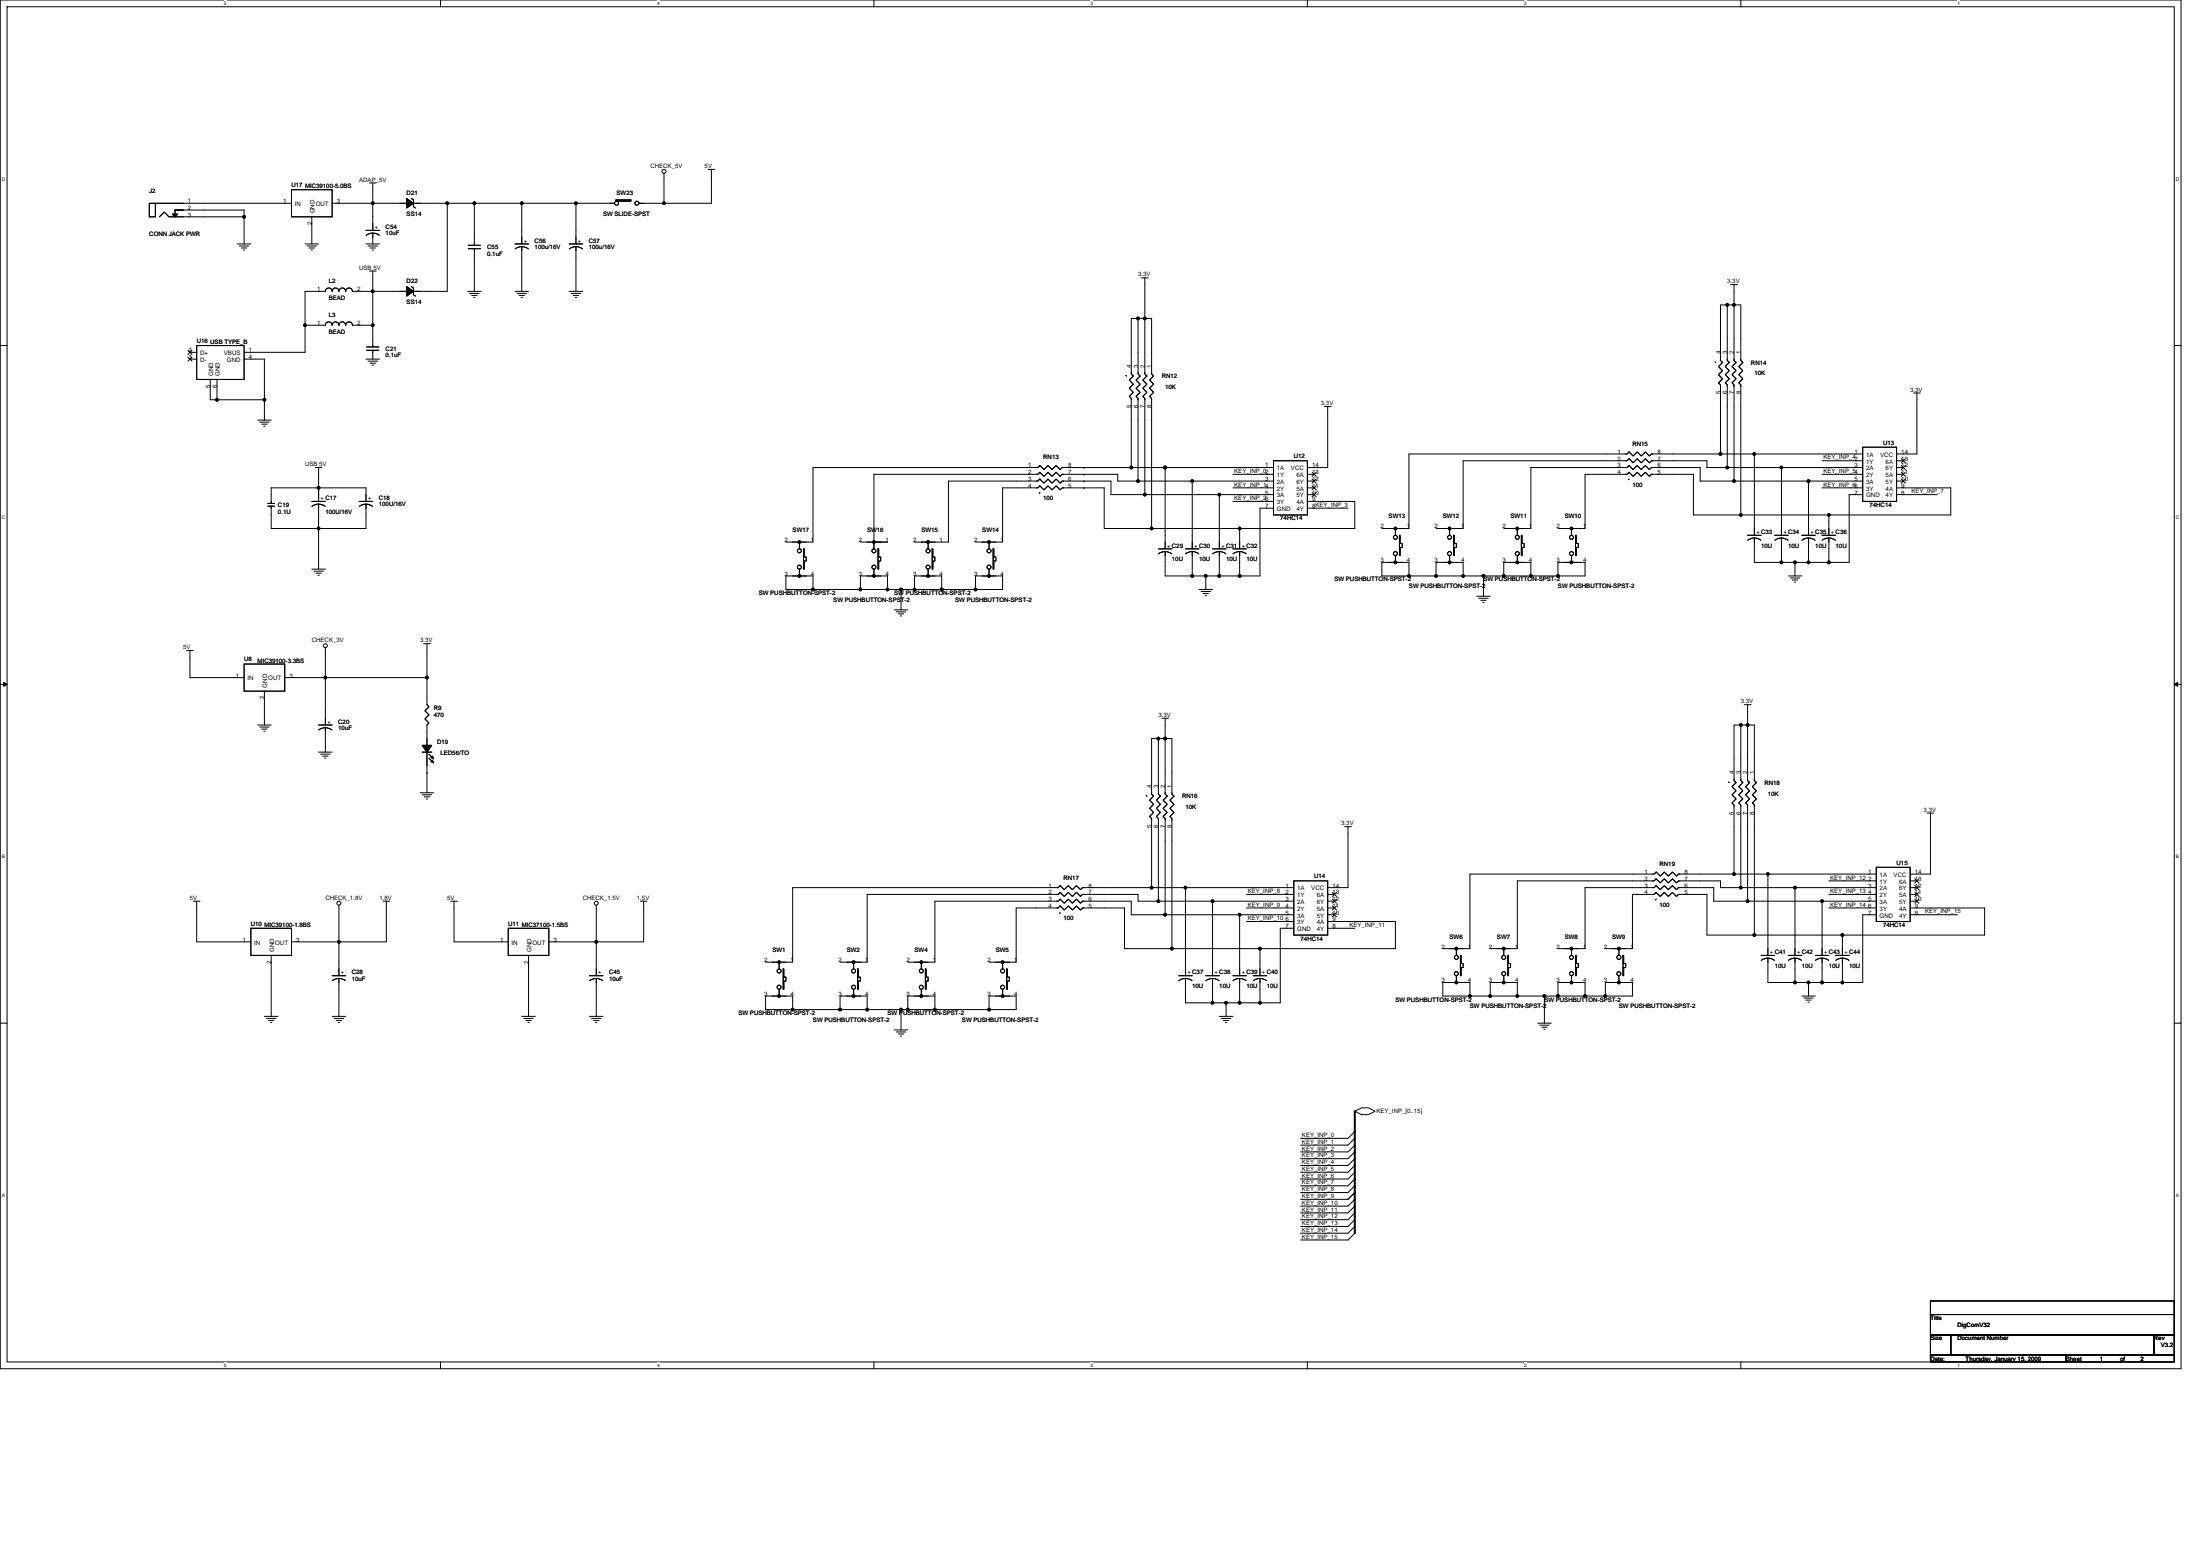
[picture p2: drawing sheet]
<svg xmlns="http://www.w3.org/2000/svg" width="297mm" height="210mm" viewBox="0 0 297 210" stroke-linecap="round" stroke-linejoin="round" font-family="sans-serif">
<path d="M0 0h294.5v184.7h-294.5zM1 .9h292.6v182.9h-292.6z" fill="none" stroke="#000" stroke-width=".14"/>
<g fill="#fff">
<path d="M30.2 .1h.4v.7h-.4z"/>
<path d="M30.2 183.9h.4v.7h-.4z"/>
</g>
<path d="M59.5 0v.9M59.5 183.8v.9" fill="none" stroke="#000" stroke-width=".14"/>
<g fill="#fff">
<path d="M88.7 .1h.4v.7h-.4z"/>
<path d="M88.7 183.9h.4v.7h-.4z"/>
</g>
<path d="M118 0v.9M118 183.8v.9" fill="none" stroke="#000" stroke-width=".14"/>
<g fill="#fff">
<path d="M147.3 .1h.3v.7h-.3z"/>
<path d="M147.3 183.9h.3v.7h-.3z"/>
</g>
<path d="M176.5 0v.9M176.5 183.8v.9" fill="none" stroke="#000" stroke-width=".14"/>
<g fill="#fff">
<path d="M205.8 .1h.3v.7h-.3z"/>
<path d="M205.8 183.9h.3v.7h-.3z"/>
</g>
<path d="M235 0v.9M235 183.8v.9" fill="none" stroke="#000" stroke-width=".14"/>
<g fill="#fff">
<path d="M264.3 .1h.4v.7h-.4z"/>
<path d="M264.3 183.9h.4v.7h-.4z"/>
<path d="M.3 23.8h.4v.7h-.4z"/>
<path d="M293.8 23.8h.5v.7h-.5z"/>
<path d="M.3 69.5h.4v.7h-.4z"/>
<path d="M293.8 69.5h.5v.7h-.5z"/>
</g>
<path d="M0 46.6h1M293.6 46.6h.9" fill="none" stroke="#000" stroke-width=".14"/>
<g fill="#fff">
<path d="M.3 115.2h.4v.7h-.4z"/>
<path d="M293.8 115.2h.4v.7h-.4z"/>
</g>
<path d="M0 92.4h1M.5 92.1l.5 .3-.5 .2zM293.6 92.4h.9M293.6 92.4l.4-.3v.5z" fill="none" stroke="#000" stroke-width=".14"/>
<path d="M.5 92.1l.5 .3-.5 .2zM293.6 92.4l.4-.3v.5z" fill="#000"/>
<g fill="#fff">
<path d="M.3 160.9h.4v.8h-.4z"/>
<path d="M293.8 160.9h.4v.8h-.4z"/>
</g>
<g fill="none" stroke="#000" stroke-width=".14">
<path d="M20.2 27.4h.8v1.9h-.8zM21 27.4h18.4M21.5 29.3l.7-.7 .6 .7h10.2v3.6M23.6 28.3h1.1M23.6 28.3v.6M24.7 28.3h8.3v1M32 32.9h1.9M32.3 33.2h1.3M32.6 33.5h.7M32.9 33.7h.1M39.4 25.6h5.4v3.7h-5.4zM41.2 32.9h1.8"/>
<path d="M41.5 33.2h1.2M41.7 33.5h.8M42 33.7h.2M42.1 29.3v3.6M44.8 39.3a.45 .45 0 0 0-.4-.4 .45 .45 0 0 0-.5 .4h-2.7v4.6M44.8 39.3a.45 .45 0 0 1 .5-.4 .45 .45 0 0 1 .5 .4M44.8 27.4h5.5M45.8 39.3a.46 .46 0 0 1 .4-.4 .46 .46 0 0 1 .5 .4 .46 .46 0 0 1 .4-.4 .46 .46 0 0 1 .5 .4h2.7M49.4 32.9h1.8M49.4 31.1h1.8M49.4 31.8a1.47 1.47 0 0 1 1.8 0M49.7 33.2h1.3"/>
<path d="M49.9 24.7h.9M49.9 36.6h.9M50 33.5h.7M50.2 33.7h.2M50.3 39.3v4.6M50.3 24.7v2.7M50.3 36.6v2.7M50.3 27.4v3.7M50.3 31.5v1.4M50.3 27.4h4.6M50.3 39.3h4.6M55.5 26.8l.3 .2v.9l.3 .2"/>
<path d="M55.5 38.7l.3 .2v.9l.3 .2M55.8 27.4h4.6M60.4 27.4h3.6M60.4 27.4v11.9h-4.6M63.1 39.3h1.9M63.2 33.6h1.7M63.2 33.1h1.7M63.4 39.6h1.3M63.7 39.9h.7M64 27.4h6.4M64 27.4v5.7M64 33.6v5.7"/>
<path d="M69.5 39.3h1.9M69.5 32.9h1.9M69.6 33.6a1.47 1.47 0 0 1 1.7 0M69.8 39.6h1.3M70.1 39.9h.7M70.4 27.4h7.4M70.4 27.4v5.5M70.4 33.3v6M76.8 39.3h1.9M76.8 32.9h1.9M76.9 33.6a1.47 1.47 0 0 1 1.7 0M77.1 39.6h1.3"/>
<path d="M77.4 39.9h.7M77.8 27.4v5.5M77.8 33.3v6M77.8 27.4h5.2M86.3 27.4h3.4M89.7 23.4v4M95.6 22.9h.9M96.1 22.9v4.5h-6.4M154.1 37.5h.9M154.6 37.5v5.5M233.7 38.4h.9M234.1 38.4v2.7"/>
<path d="M25.4 47.3l.5 .5M25.4 48.2l.5 .5M25.6 47.5h1M25.6 48.5h1M25.9 47.3l-.5 .5M25.9 48.2l-.5 .5M26.6 46.6h6.4v4.6h-6.4zM28.4 51.2v2.7h.9M29.3 53.9h6.4M29.3 51.2v2.7M33 48.5h2.7v5.4M34.8 56.7h1.8"/>
<path d="M35.1 57h1.2M35.3 57.2h.8M35.6 57.5h.2M35.7 53.9v2.8M41.2 43.9v3.6h-8.2M44.8 43.9a.45 .45 0 0 0-.4-.5 .45 .45 0 0 0-.5 .5h-2.7M44.8 43.9a.45 .45 0 0 1 .5-.5 .45 .45 0 0 1 .5 .5M45.8 43.9a.46 .46 0 0 1 .4-.5 .46 .46 0 0 1 .5 .5 .46 .46 0 0 1 .4-.5 .46 .46 0 0 1 .5 .5h2.7M49.4 48.5h1.8M49.5 47.3h1.7M49.5 46.8h1.7M49.7 48.7h1.3"/>
<path d="M50 49h.7M50.2 49.3h.2M50.3 43.9v2.9M50.3 47.3v1.2M64 40.1h.1M70.4 40.1h.1M77.7 40.1h.2M152 50.7h.1M152.9 50.7h.1M153.7 43h-1v7.5l.3 .2-.5 .6 .5 .5-.5 .6 .5 .5-.5 .6 .2 .3v9.3M153.7 43v7.5l.2 .2-.5 .6 .5 .5-.5 .6 .5 .5-.5 .6 .3 .3v11.1M153.7 43h.9"/>
<path d="M153.8 50.7h.1M154.6 43h.9v7.5l.3 .2-.6 .6 .6 .5-.6 .6 .6 .5-.6 .6 .3 .3v17.5M154.6 43v7.5l.2 .2-.5 .6 .5 .5-.5 .6 .5 .5-.5 .6 .3 .3v13M154.8 50.7h.1M155.7 50.7h.1M178.8 54.9h.9M179.3 54.9v8.2h-2.8M231.6 48.8l.1 .1M232.5 48.8l.1 .1M233.2 41.1h.9M233.2 41.1v7.5l.3 .3-.6 .6 .6 .5-.6 .6 .6 .5-.6 .6 .3 .2v11.2M233.2 41.1h-.9v7.5l.3 .3-.6 .6 .6 .5-.6 .6 .6 .5-.6 .6 .3 .2v9.4"/>
<path d="M233.4 48.8l.1 .1M234.1 41.1h.9v7.5l.3 .3-.5 .6 .5 .5-.5 .6 .5 .5-.5 .6 .2 .2v17.6M234.1 41.1v7.5l.3 .3-.5 .6 .5 .5-.5 .6 .5 .5-.5 .6 .2 .2v13M234.3 48.8l.1 .1M235.2 48.8l.1 .1M258.4 53h.9M258.8 53v8.3h-2.7M36.2 68.3h.9M36.2 67.9h.9M36.6 68.3v3h6.4M42.1 76.8h1.8M42.1 67.7h1.8"/>
<path d="M42.4 77.1h1.3M42.6 63.1h.9M42.6 77.4h.8M42.9 77.6h.2M43 68l.6 .2 .3 .1M43 68l-.6 .2-.3 .1M43 65.8v1M43 65.8h6.4v1.9M43 68v3.3M43 63.1v2.7M43 66.8v.9M43 65.8h-6.4v2.1"/>
<path d="M43 71.3v5.5M48.5 67.7h1.8M48.5 68.3a1.47 1.47 0 0 1 1.8 0M49.4 68v3.3h-6.4M106.1 77.7h3.7v1.9h-3.7zM107.9 73.2v.9M107.9 76.8v.9M108.5 74.1h.1v1.1h.3v.5h-.3v1.1h-.1zM109.8 79.6h6.4M116.2 73.2h3.6h-1.8M116.2 79.6h3.6M116.2 79.6v-1.9h3.6v1.9"/>
<path d="M118 73.2v.9M118 76.8v.9M118.5 74.1h.1v1.1h.3v.5h-.3v1.1h-.1zM119.8 79.6h1.9M121.7 79.6v2.7M121.7 79.6h1.8M123.5 79.6h3.6M123.5 79.6v-1.9h.9h2.7v1.9M125.3 73.2v.9M125.3 76.8v.9M125.9 74.1h.1v1.1h.2v.5h-.2v1.1h-.1zM127.1 79.6h4.6"/>
<path d="M131.7 77.7h3.7v1.9h-3.7zM133.5 73.2v.9M133.5 76.8v.9M134.1 74.1h.1v1.1h.3v.5h-.3v1.1h-.1zM140.4 62.8l-.1 .1M140.4 63.7l-.1 .1M140.4 64.6l-.1 .1M140.4 65.6l-.1 .1M140.4 66.5l-.1 .1M146.3 64.9h.1M146.3 65.8h.1M146.3 64h.1"/>
<path d="M146.3 63.1h.1M152.7 63.1h4.6M152.7 63.1h-9.3l-.3 .3-.5-.6-.6 .6-.5-.6-.6 .6-.5-.6-.3 .3h-30.3v10.1h-3.7M153.7 64.9h7.3M153.7 64.9h-2.8v-.9h-7.5l-.3 .3-.5-.6-.6 .6-.5-.6-.6 .6-.5-.6-.3 .3h-22.1v9.2M154.6 66.8h10M154.6 66.8h-4.6v-1.9h-6.6l-.3 .3-.5-.6-.6 .6-.5-.6-.6 .6-.5-.6-.3 .3h-12v8.3h-4.6M155.5 71.3h11.9M155.5 71.3h-6.4v-5.5h-5.7l-.3 .3-.5-.5-.6 .5-.5-.5-.6 .5-.5-.5-.3 .2h-4.7v7.4h-3.7M156.4 74.1h1.8M156.4 74.7a1.47 1.47 0 0 1 1.8 0M157.3 74.4v3.3h3.7"/>
<path d="M157.3 63.1h14.6M157.3 63.1v11M160.1 74.1h1.8M160.1 74.7a1.47 1.47 0 0 1 1.8 0M161 77.7h1.8M161 64.9h10.9M161 64.9v9.2M161 74.4v3.3M161.9 79.6h1.8M162.2 79.8h1.2M162.8 77.7v1.9M162.8 77.7h1.8"/>
<path d="M163.7 74.1h1.8M163.7 74.7a1.47 1.47 0 0 1 1.8 0M164.6 66.8v7.3M164.6 74.4v3.3M164.6 66.8h7.3M164.6 77.7h2.8M166.5 74.1h1.8M166.5 64h5.4M166.5 65.8h5.4M166.5 74.7a1.47 1.47 0 0 1 1.8 0M167.4 74.4v3.3M167.4 71.3v2.8"/>
<path d="M171.9 62.2h4.6v7.3h-4.6zM171.9 67.7h-5.4M171.9 68.6h-1.8v9.1h-2.7M176.5 67.7h6.4v3.6h-15.5M176.5 68.6h5.5M176.5 64.9h.9M176.5 65.8h.9M176.5 64h.9M176.5 66.8h.9M177.2 65.6l.5 .5M177.2 64.6l.5 .6M177.2 63.7l.5 .6"/>
<path d="M177.2 66.5l.5 .5M177.7 65.6l-.5 .5M177.7 64.6l-.5 .6M177.7 63.7l-.5 .6M177.7 66.5l-.5 .5M186.6 75.9h3.6v1.8h-3.6zM188.4 71.3v.9M188.4 75v.9M189 72.2v1.1h.3v.6h-.3v1.1zM190.2 77.7h3.7M193.9 77.7v-1.8h.9h2.7v1.8M193.9 77.7h3.6"/>
<path d="M195.7 71.3v.9M195.7 75v.9M196.3 72.2h.1v1.1h.2v.6h-.2v1.1h-.1zM197.5 77.7h2.8M200.3 77.7v2.8M200.3 77.7h2.7M203 77.7h3.7M203 77.7v-1.8h1h2.7v1.8M204.9 71.3v.9M204.9 75v.9M205.4 72.2h.1v1.1h.3v.6h-.3v1.1h-.1zM206.7 77.7h3.7"/>
<path d="M210.4 75.9h3.6v1.8h-3.6zM212.2 71.3v.9M212.2 75v.9M212.7 72.2h.1v1.1h.3v.6h-.3v1.1h-.1zM220 61l-.1 .1M220 61.9l-.1 .1M220 62.8l-.1 .1M220 63.7l-.1 .1M220 64.6l-.1 .1M232.3 61.3h-9.3l-.3 .2-.6-.5-.5 .5-.5-.5-.6 .5-.5-.5-.3 .3h-29.5v10h-3.6M232.3 61.3h4.6M233.2 63.1h-2.7v-.9h-7.5l-.3 .3-.6-.6-.5 .6-.5-.6-.6 .6-.5-.6-.3 .3h-22.2v9.1h-3.6"/>
<path d="M233.2 63.1h7.3M234.1 64.9h-4.5v-1.8h-6.6l-.3 .3-.6-.6-.5 .6-.5-.6-.6 .6-.5-.6-.3 .3h-13v8.2h-3.7M234.1 64.9h10.1M235 69.5h11.9M235 69.5h-6.4v-5.5h-5.6l-.3 .3-.6-.6-.5 .6-.5-.6-.6 .6-.5-.6-.3 .3h-5.7v7.3h-3.6M236 72.2h1.8M236 72.9a1.47 1.47 0 0 1 1.8 0M236.9 61.3v10.9M236.9 72.6v3.3h3.6M236.9 61.3h14.6M239.6 72.2h1.8M239.6 72.9a1.47 1.47 0 0 1 1.8 0"/>
<path d="M240.5 63.1h11M240.5 63.1v9.1M240.5 72.6v3.3M240.5 75.9h1.9M241.4 77.7h1.9M241.7 78h1.3M242 78.3h.7M242.3 78.5h.1M242.4 75.9h1.8M242.4 75.9v1.8M243.3 72.2h1.8M243.3 72.9a1.47 1.47 0 0 1 1.8 0"/>
<path d="M244.2 64.9v7.3M244.2 72.6v3.3M244.2 75.9h2.7M246 62.2h5.5M246 64h5.5M246 65.8h5.5M246 72.2h1.8M246 72.9a1.47 1.47 0 0 1 1.8 0M246.9 72.6v3.3M246.9 69.5v2.7M251.5 60.4h4.6v7.3h-4.6zM251.5 66.8h-1.8v9.1h-2.8"/>
<path d="M251.5 64.9h-7.3M256.1 65.8h7.3v3.7h-16.5M256.1 66.8h5.5M256.1 64.9h.9M256.1 64h.9M256.1 63.1h.9M256.1 62.2h.9M256.7 63.7l.6 .6M256.7 62.8l.6 .6M256.7 61.9l.6 .6M256.7 64.6l.6 .6M257.3 63.7l-.6 .6"/>
<path d="M257.3 62.8l-.6 .6M257.3 61.9l-.6 .6M257.3 64.6l-.6 .6M25.2 87.8h.9M25.6 87.8v3.6h7.4M33 89.6h5.4v3.7h-5.4zM34.8 97.8h1.8M35.1 98.1h1.2M35.3 98.4h.8M35.6 98.7h.2M35.7 93.3v4.5M38.4 91.4h5.5"/>
<path d="M43 97.8h1.8M43.9 98.2l-.6 .1-.3 .2M43.9 98.2l.6 .1 .3 .2M43.9 91.4v6.4M43.9 91.4h13.7M43.9 87.4v4M43.9 98.2v3.3M57.2 86.9h.9M57.6 86.9v4.5M57.6 91.4v3.7l.3 .3-.5 .5 .5 .6-.5 .5 .5 .6-.3 .2v2.8M120.7 82.3h1.9M121 82.6h1.3"/>
<path d="M121.3 82.8h.7M121.6 83.1h.1M156.4 99.7h-.9v7.5l.3 .2-.6 .6 .6 .5-.6 .6 .6 .5-.6 .6 .3 .3v9.3M156.4 99.7h.9M156.4 99.7v7.5l.3 .2-.6 .6 .6 .5-.6 .6 .6 .5-.6 .6 .3 .3v11.1M156.9 96.9h.9M157.3 96.9v2.8M157.3 99.7h.9v7.5l.3 .2-.5 .6 .5 .5-.5 .6 .5 .5-.5 .6 .2 .3v17.5M157.3 99.7v7.5l.3 .2-.6 .6 .6 .5-.6 .6 .6 .5-.6 .6 .3 .3v12.9M162.4 80.1h.8M162.7 80.4h.2M199.4 80.5h1.8"/>
<path d="M199.7 80.7h1.2M199.9 81h.8M200.2 81.3h.2M235 97.8h1M235 97.8v7.5l.3 .3-.5 .6 .5 .5-.5 .6 .5 .5-.5 .6 .2 .2v11.2M235 97.8h-.9v7.5l.3 .3-.5 .6 .5 .5-.5 .6 .5 .5-.5 .6 .2 .2v9.4M235.5 95.1h.9M236 97.8v7.5l.2 .3-.5 .6 .5 .5-.5 .6 .5 .5-.5 .6 .3 .2v13M236 95.1v2.7M236 97.8h.9v7.5l.2 .3-.5 .6 .5 .5-.5 .6 .5 .5-.5 .6 .3 .2v17.6M43 101.5h1.8M43.3 101.8h1.3"/>
<path d="M43.6 102h.7M43.8 102.3h.2M56.7 107h1.9M57 107.3h1.3M57 101.5h1.3M57.3 107.5h.7M57.6 107.8h.1M57.6 104.2h.1M57.6 101.5v5.5M57.9 101.8l.6 .5M57.9 102.3l.6 .6M143.1 119.5v.1"/>
<path d="M154.8 107.4h.1M155.7 107.4h.1M156.6 107.4h.1M157.5 107.4h.1M158.4 107.4h.1M160.1 119.8v11.9M160.1 119.8h-13.9l-.3 .3-.6-.6-.5 .6-.6-.6-.5 .6-.6-.6-.2 .3h-35.9v10h-3.6M160.1 119.8h14.6M174.7 118.9h4.6v7.3h-4.6zM181.5 111.6h1M182 111.6v8.2h-2.7M223.6 117.7l-.1 .1"/>
<path d="M223.6 118.6l-.1 .1M223.6 119.5l-.1 .1M233.4 105.5l.1 .1M234.1 118h-7.5l-.2 .2-.6-.5-.5 .5-.6-.5-.5 .5-.6-.5-.3 .3h-24.8v10h-3.7M234.1 118h4.6M234.3 105.5l.1 .1M235 119.8h-2.7v-.9h-5.7l-.2 .2-.6-.5-.5 .5-.6-.5-.5 .5-.6-.5-.3 .3h-18.4v9.1h-3.7M235 119.8h7.4M235.2 105.5l.1 .1M236.1 105.5l.1 .1M237.1 105.5v.1M238.7 118v10.9"/>
<path d="M238.7 118h14.6M242.4 119.8h10.9M242.4 119.8v9.1M246.9 118.9h6.4M253.3 117h4.6v7.4h-4.6zM257.9 118.9h.9M257.9 119.8h.9M258.5 119.5l.6 .6M258.5 118.6l.6 .6M259.1 119.5l-.6 .6M259.1 118.6l-.6 .6M260.2 109.7h.9"/>
<path d="M260.6 109.7v8.3h-2.7M0 138.1h1M26.1 121.6h.9M26.6 121.6v5.5h7.3M33.9 125.3h5.5v3.6h-5.5zM35.7 137.2h1.8M36 137.4h1.3M36.2 137.7h.8M36.5 138h.2M36.6 128.9v8.3M39.4 127.1h6.4M44.8 137.2h1.9"/>
<path d="M44.8 131.7h1.9M45.1 137.4h1.3M45.4 137.7h.7M45.7 138h.1M45.8 127.1v4.6M45.8 132v5.2M45.8 122.2v4.9M46.6 132.3a1.47 1.47 0 0 0-1.7 0M51.7 121.6h.9M52.2 121.6v5.5h-6.4M60.8 121.6h1M61.3 121.6v5.5h7.3"/>
<path d="M68.6 125.3h5.5v3.6h-5.5zM70.4 137.2h1.9M70.7 137.4h1.3M71 137.7h.7M71.3 138h.2M71.4 128.9v8.3M74.1 127.1h6.4M79.6 137.2h1.8M79.6 131.7h1.8M79.6 132.3a1.47 1.47 0 0 1 1.8 0M79.9 137.4h1.2M80.1 137.7h.8"/>
<path d="M80.4 138h.2M80.5 127.1v4.6M80.5 132v5.2M80.5 122.2v4.9M86.4 121.6h1M86.9 121.6v5.5h-6.4M103.4 134.4h3.6v1.8h-3.6zM105.2 129.8v1M105.2 133.5v.9M105.7 130.8h.1v1.1h.3v.5h-.3v1.1h-.1zM107 136.2h6.4M113.4 136.2h3.7"/>
<path d="M113.4 136.2v-1.8h3.7v1.8M115.3 129.8v1M115.3 133.5v.9M115.8 130.8h.1v1.1h.3v.5h-.3v1.1h-.1zM117.1 136.2h4.6M120.7 139h1.9M121 139.3h1.3M121.3 139.5h.7M121.6 139.8h.1M121.7 136.2v2.8M121.7 136.2h.9M122.6 136.2h3.6"/>
<path d="M122.6 136.2v-1.8h3.6v1.8M124.4 129.8v1M124.4 133.5v.9M124.9 130.8h.1v1.1h.3v.5h-.3v1.1h-.1zM126.2 136.2h7.3M133.5 134.4h3.7v1.8h-3.7zM135.4 129.8v1M135.4 133.5v.9M135.9 130.8h.1v1.1h.3v.5h-.3v1.1h-.1zM143.1 120.4v.1M143.1 121.3v.1M143.1 122.3h.1"/>
<path d="M143.1 123.2v.1M156.4 121.6h-2.7v-.9h-7.5l-.3 .3-.6-.6-.5 .6-.6-.6-.5 .6-.6-.6-.2 .3h-25.8v9.1h-3.7M156.4 121.6h7.3M157.3 123.4h-4.6v-1.8h-6.5l-.3 .3-.6-.6-.5 .6-.6-.6-.5 .6-.6-.6-.2 .3h-16.7v8.2h-3.6M157.3 123.4h10.1M158.2 128h-6.4v-5.5h-5.6l-.3 .3-.6-.5-.5 .5-.6-.5-.5 .5-.6-.5-.2 .2h-5.7v7.3h-3.7M158.2 128h11.9M159.1 131.7h1.9M159.2 132.3a1.47 1.47 0 0 1 1.7 0M160.1 132v3.3h3.6M162.8 131.7h1.8M162.8 132.3a1.47 1.47 0 0 1 1.8 0"/>
<path d="M163.7 135.3h1.8M163.7 121.6h11M163.7 121.6v10.1M163.7 132v3.3M164.6 137.2h1.9M164.9 137.4h1.3M165.2 137.7h.7M165.5 138h.1M165.5 135.3v1.9M165.5 135.3h1.9M166.5 131.7h1.8M166.5 132.3a1.47 1.47 0 0 1 1.8 0"/>
<path d="M167.4 135.3h2.7M167.4 123.4h7.3M167.4 132v3.3M167.4 123.4v8.3M168.3 120.7h6.4M168.3 122.5h6.4M168.3 124.4h6.4M169.2 131.7h1.8M169.2 132.3a1.47 1.47 0 0 1 1.8 0M170.1 128v3.7M170.1 132v3.3M174.7 125.3h-1.8v10h-2.8"/>
<path d="M179.3 124.4h9.1v3.6h-18.3M179.3 125.3h3.6M179.3 120.7h.9M179.3 121.6h.9M179.3 122.5h.9M179.3 123.4h.9M179.9 122.3l.6 .5M179.9 121.3l.6 .6M179.9 120.4l.6 .6M179.9 123.2l.6 .5M180.4 122.3l-.5 .5M180.4 121.3l-.5 .6"/>
<path d="M180.4 120.4l-.5 .6M180.4 123.2l-.5 .5M194.8 132.6h3.7v1.8h-3.7zM196.6 128v.9M196.6 131.7v.9M197.2 128.9h.1v1.1h.2v.6h-.2v1.1h-.1zM198.5 134.4h2.7M201.2 134.4h3.7M203 128v.9M203 131.7v.9M203.6 128.9h.1v1.1h.3v.6h-.3v1.1h-.1zM204.9 134.4v-1.8h-3.7v1.8"/>
<path d="M204.9 134.4h3.6M207.6 138.1h1.8M207.9 138.3h1.3M208.2 138.6h.7M208.4 138.9h.2M208.5 134.4h1.9M208.5 134.4v3.7M210.4 134.4h3.6M210.4 134.4v-1.8h3.6v1.8M212.2 128v.9M212.2 131.7v.9M212.7 128.9h.1v1.1h.3v.6h-.3v1.1h-.1z"/>
<path d="M214 134.4h2.8M216.8 132.6h3.6v1.8h-3.6zM218.6 128v.9M218.6 131.7v.9M219.1 128.9h.1v1.1h.3v.6h-.3v1.1h-.1zM223.6 120.4l-.1 .1M223.6 121.3l-.1 .1M236 121.6h-4.6v-1.8h-4.8l-.2 .3-.6-.6-.5 .6-.6-.6-.5 .6-.6-.6-.3 .3h-9.3v8.2h-3.6M236 121.6h10M236.9 126.2h-6.4v-5.5h-3.9l-.2 .3-.6-.6-.5 .6-.6-.6-.5 .6-.6-.6-.3 .3h-2.9v7.3h-3.6M236.9 126.2h11.9M237.8 128.9h1.8"/>
<path d="M237.8 129.6a1.47 1.47 0 0 1 1.8 0M238.7 129.3v3.3h3.7M241.4 128.9h1.9M241.5 129.6a1.47 1.47 0 0 1 1.7 0M242.4 132.6h1.8M242.4 129.3v3.3M243.3 134.4h1.8M243.5 134.7h1.3M243.8 135h.8M244.1 135.2h.2M244.2 132.6v1.8M244.2 132.6h1.8"/>
<path d="M245.1 128.9h1.8M245.1 129.6a1.47 1.47 0 0 1 1.8 0M246 121.6h7.3M246 121.6v7.3M246 129.3v3.3M246 132.6h2.8M246.9 120.7h6.4M246.9 122.5h6.4M247.8 128.9h1.9M247.9 129.6a1.47 1.47 0 0 1 1.7 0M248.8 126.2v2.7M248.8 129.3v3.3"/>
<path d="M253.3 123.4h-1.8v9.2h-2.7M257.9 122.5h10.1v3.7h-19.2M257.9 120.7h.9M257.9 121.6h.9M258.5 120.4l.6 .6M258.5 121.3l.6 .6M259.1 120.4l-.6 .6M259.1 121.3l-.6 .6M264.3 123.4h-6.4M293.6 138.1h.9M182.9 153.6l-.9 .9h-6.4M182.9 152.7l-.9 .9h-6.4"/>
<path d="M182.9 157.3l-.9 .9h-6.4M182.9 155.4l-.9 1h-6.4M182.9 158.2l-.9 .9h-6.4M182.9 156.4l-.9 .9h-6.4M182.9 159.1l-.9 .9h-6.4M182.9 154.5l-.9 .9h-6.4M182.9 150l.9-.5h.9l1 .5-1 .4h-.9zM182.9 165.5l-.9 .9h-6.4M182.9 163.7l-.9 .9h-6.4M182.9 164.6l-.9 .9h-6.4M182.9 162.8l-.9 .9h-6.4M182.9 160.9l-.9 .9h-6.4"/>
<path d="M182.9 160l-.9 .9h-6.4M182.9 166.4l-.9 .9h-6.4M182.9 161.8l-.9 1h-6.4M260.6 175.6h33v1.8h-33zM260.6 177.4h33v2.7h-33zM260.6 180.1h2.8v2.8h-2.8zM260.6 182.9h18.3v.9h-18.3zM263.4 180.1h27.4v2.8h-27.4zM278.9 182.9h14.7v.9h-14.7zM290.8 180.1h2.8v2.8h-2.8z"/>
<circle cx="83.2" cy="27.4" r=".27"/>
<circle cx="86" cy="27.4" r=".27"/>
<circle cx="89.6" cy="23.1" r=".27"/>
<circle cx="107.9" cy="76.5" r=".27"/>
<circle cx="107.9" cy="74.3" r=".27"/>
<circle cx="118" cy="74.3" r=".27"/>
<circle cx="118" cy="76.5" r=".27"/>
<circle cx="125.3" cy="74.3" r=".27"/>
<circle cx="125.3" cy="76.5" r=".27"/>
<circle cx="133.5" cy="76.5" r=".27"/>
<circle cx="133.5" cy="74.3" r=".27"/>
<circle cx="188.4" cy="74.7" r=".27"/>
<circle cx="188.4" cy="72.5" r=".27"/>
<circle cx="195.7" cy="72.5" r=".27"/>
<circle cx="195.7" cy="74.7" r=".27"/>
<circle cx="204.9" cy="74.7" r=".27"/>
<circle cx="204.9" cy="72.5" r=".27"/>
<circle cx="212.2" cy="74.7" r=".27"/>
<circle cx="212.2" cy="72.5" r=".27"/>
<circle cx="43.9" cy="87.1" r=".27"/>
<circle cx="45.8" cy="121.9" r=".27"/>
<circle cx="80.5" cy="121.9" r=".27"/>
<circle cx="105.2" cy="133.2" r=".27"/>
<circle cx="105.2" cy="131" r=".27"/>
<circle cx="115.3" cy="131" r=".27"/>
<circle cx="115.3" cy="133.2" r=".27"/>
<circle cx="124.4" cy="131" r=".27"/>
<circle cx="124.4" cy="133.2" r=".27"/>
<circle cx="135.4" cy="133.2" r=".27"/>
<circle cx="135.4" cy="131" r=".27"/>
<circle cx="196.6" cy="131.4" r=".27"/>
<circle cx="196.6" cy="129.2" r=".27"/>
<circle cx="203" cy="131.4" r=".27"/>
<circle cx="203" cy="129.2" r=".27"/>
<circle cx="212.2" cy="131.4" r=".27"/>
<circle cx="212.2" cy="129.2" r=".27"/>
<circle cx="218.6" cy="131.4" r=".27"/>
<circle cx="218.6" cy="129.2" r=".27"/>
</g>
<g fill="#000" stroke="#000" stroke-width=".14">
<path d="M23.3 28.9h.7l-.4 .4z" fill-rule="evenodd"/>
<path d="M23.3 28.9h.7l-.4 .4z" fill-rule="evenodd"/>
<path d="M54.9 26.8l.9 .6-.9 .7z" fill-rule="evenodd"/>
<path d="M54.9 26.8l.9 .6-.9 .7z" fill-rule="evenodd"/>
<path d="M54.9 38.7l.9 .6-.9 .7z" fill-rule="evenodd"/>
<path d="M54.9 38.7l.9 .6-.9 .7z" fill-rule="evenodd"/>
<path d="M83.2 27v.2h2v-.2z" fill-rule="evenodd"/>
<path d="M83.2 27v.2h2v-.2z" fill-rule="evenodd"/>
<path d="M57 100.6h1.3l-.7 .9z" fill-rule="evenodd"/>
<path d="M57 100.6h1.3l-.7 .9z" fill-rule="evenodd"/>
<path d="M58.4 102.6l.2 .4-.4-.2z" fill-rule="evenodd"/>
<path d="M58.4 102l.2 .4-.4-.2z" fill-rule="evenodd"/>
<path d="M58.4 102.6l.2 .4-.4-.2z" fill-rule="evenodd"/>
<path d="M58.4 102l.2 .4-.4-.2z" fill-rule="evenodd"/>
<circle cx="33" cy="29.3" r=".18"/>
<circle cx="50.3" cy="27.4" r=".18"/>
<circle cx="50.3" cy="39.3" r=".18"/>
<circle cx="60.4" cy="27.4" r=".18"/>
<circle cx="64" cy="27.4" r=".18"/>
<circle cx="70.4" cy="27.4" r=".18"/>
<circle cx="77.8" cy="27.4" r=".18"/>
<circle cx="89.6" cy="27.4" r=".18"/>
<circle cx="29.3" cy="53.9" r=".18"/>
<circle cx="35.7" cy="53.9" r=".18"/>
<circle cx="41.2" cy="43.9" r=".18"/>
<circle cx="50.3" cy="43.9" r=".18"/>
<circle cx="153.7" cy="43" r=".18"/>
<circle cx="154.6" cy="43" r=".18"/>
<circle cx="233.2" cy="41.1" r=".18"/>
<circle cx="234.1" cy="41.1" r=".18"/>
<circle cx="43" cy="65.8" r=".18"/>
<circle cx="43" cy="71.3" r=".18"/>
<circle cx="107.9" cy="77.7" r=".18"/>
<circle cx="107.9" cy="73.1" r=".18"/>
<circle cx="109.8" cy="79.5" r=".18"/>
<circle cx="116.2" cy="79.5" r=".18"/>
<circle cx="118" cy="77.7" r=".18"/>
<circle cx="118" cy="73.1" r=".18"/>
<circle cx="119.8" cy="79.5" r=".18"/>
<circle cx="121.7" cy="79.5" r=".18"/>
<circle cx="123.5" cy="79.5" r=".18"/>
<circle cx="125.3" cy="77.7" r=".18"/>
<circle cx="125.3" cy="73.1" r=".18"/>
<circle cx="127.1" cy="79.5" r=".18"/>
<circle cx="131.7" cy="79.5" r=".18"/>
<circle cx="133.5" cy="73.1" r=".18"/>
<circle cx="133.5" cy="77.7" r=".18"/>
<circle cx="152.7" cy="63.1" r=".18"/>
<circle cx="153.7" cy="64.9" r=".18"/>
<circle cx="154.6" cy="66.7" r=".18"/>
<circle cx="155.5" cy="71.3" r=".18"/>
<circle cx="157.3" cy="63.1" r=".18"/>
<circle cx="161" cy="64.9" r=".18"/>
<circle cx="161" cy="77.7" r=".18"/>
<circle cx="162.8" cy="77.7" r=".18"/>
<circle cx="164.6" cy="66.7" r=".18"/>
<circle cx="164.6" cy="77.7" r=".18"/>
<circle cx="167.4" cy="71.3" r=".18"/>
<circle cx="167.4" cy="77.7" r=".18"/>
<circle cx="188.4" cy="71.3" r=".18"/>
<circle cx="188.4" cy="75.9" r=".18"/>
<circle cx="190.2" cy="77.7" r=".18"/>
<circle cx="193.9" cy="77.7" r=".18"/>
<circle cx="195.7" cy="71.3" r=".18"/>
<circle cx="195.7" cy="75.9" r=".18"/>
<circle cx="197.5" cy="77.7" r=".18"/>
<circle cx="200.3" cy="77.7" r=".18"/>
<circle cx="203" cy="77.7" r=".18"/>
<circle cx="204.9" cy="71.3" r=".18"/>
<circle cx="204.9" cy="75.9" r=".18"/>
<circle cx="206.7" cy="77.7" r=".18"/>
<circle cx="210.3" cy="77.7" r=".18"/>
<circle cx="212.2" cy="75.9" r=".18"/>
<circle cx="212.2" cy="71.3" r=".18"/>
<circle cx="232.3" cy="61.3" r=".18"/>
<circle cx="233.2" cy="63.1" r=".18"/>
<circle cx="234.1" cy="64.9" r=".18"/>
<circle cx="235" cy="69.5" r=".18"/>
<circle cx="236.9" cy="61.3" r=".18"/>
<circle cx="240.5" cy="63.1" r=".18"/>
<circle cx="240.5" cy="75.9" r=".18"/>
<circle cx="242.4" cy="75.9" r=".18"/>
<circle cx="244.2" cy="64.9" r=".18"/>
<circle cx="244.2" cy="75.9" r=".18"/>
<circle cx="246.9" cy="75.9" r=".18"/>
<circle cx="246.9" cy="69.5" r=".18"/>
<circle cx="43.9" cy="91.4" r=".18"/>
<circle cx="57.6" cy="91.4" r=".18"/>
<circle cx="156.4" cy="99.7" r=".18"/>
<circle cx="157.3" cy="99.7" r=".18"/>
<circle cx="235" cy="97.8" r=".18"/>
<circle cx="236" cy="97.8" r=".18"/>
<circle cx="155.5" cy="119.8" r=".18"/>
<circle cx="160.1" cy="119.8" r=".18"/>
<circle cx="234.1" cy="118" r=".18"/>
<circle cx="235" cy="119.8" r=".18"/>
<circle cx="238.7" cy="118" r=".18"/>
<circle cx="242.4" cy="119.8" r=".18"/>
<circle cx="45.8" cy="127.1" r=".18"/>
<circle cx="80.5" cy="127.1" r=".18"/>
<circle cx="105.2" cy="134.4" r=".18"/>
<circle cx="105.2" cy="129.8" r=".18"/>
<circle cx="107" cy="136.2" r=".18"/>
<circle cx="113.4" cy="136.2" r=".18"/>
<circle cx="115.3" cy="134.4" r=".18"/>
<circle cx="115.3" cy="129.8" r=".18"/>
<circle cx="117.1" cy="136.2" r=".18"/>
<circle cx="121.7" cy="136.2" r=".18"/>
<circle cx="122.6" cy="136.2" r=".18"/>
<circle cx="124.4" cy="134.4" r=".18"/>
<circle cx="124.4" cy="129.8" r=".18"/>
<circle cx="126.2" cy="136.2" r=".18"/>
<circle cx="133.5" cy="136.2" r=".18"/>
<circle cx="135.4" cy="134.4" r=".18"/>
<circle cx="135.4" cy="129.8" r=".18"/>
<circle cx="156.4" cy="121.6" r=".18"/>
<circle cx="157.3" cy="123.4" r=".18"/>
<circle cx="158.2" cy="128" r=".18"/>
<circle cx="163.7" cy="121.6" r=".18"/>
<circle cx="163.7" cy="135.3" r=".18"/>
<circle cx="165.5" cy="135.3" r=".18"/>
<circle cx="167.4" cy="135.3" r=".18"/>
<circle cx="167.4" cy="123.4" r=".18"/>
<circle cx="170.1" cy="128" r=".18"/>
<circle cx="170.1" cy="135.3" r=".18"/>
<circle cx="196.6" cy="132.6" r=".18"/>
<circle cx="196.6" cy="128" r=".18"/>
<circle cx="198.5" cy="134.4" r=".18"/>
<circle cx="201.2" cy="134.4" r=".18"/>
<circle cx="203" cy="128" r=".18"/>
<circle cx="203" cy="132.6" r=".18"/>
<circle cx="204.9" cy="134.4" r=".18"/>
<circle cx="208.5" cy="134.4" r=".18"/>
<circle cx="210.3" cy="134.4" r=".18"/>
<circle cx="212.2" cy="132.6" r=".18"/>
<circle cx="212.2" cy="128" r=".18"/>
<circle cx="214" cy="134.4" r=".18"/>
<circle cx="216.7" cy="134.4" r=".18"/>
<circle cx="218.6" cy="132.6" r=".18"/>
<circle cx="218.6" cy="128" r=".18"/>
<circle cx="236" cy="121.6" r=".18"/>
<circle cx="236.9" cy="126.2" r=".18"/>
<circle cx="242.4" cy="132.6" r=".18"/>
<circle cx="244.2" cy="132.6" r=".18"/>
<circle cx="246" cy="132.6" r=".18"/>
<circle cx="246" cy="121.6" r=".18"/>
<circle cx="248.8" cy="132.6" r=".18"/>
<circle cx="248.8" cy="126.2" r=".18"/>
</g>
<path d="M182.9 150v16.4" fill="none" stroke="#000" stroke-width=".27"/>
<g font-size=".8">
<text x="87.8" y="22.7">CHECK_5V</text>
<text x="95.1" y="22.7">5V</text>
<text x="20.2" y="26.1">J2</text>
<text x="25.4" y="29.3">3</text>
<text x="25.4" y="28.3">2</text>
<text x="25.4" y="27.4">1</text>
<text x="38.3" y="27.4">1</text>
<text x="39.4" y="25.2">U17 MIC39100-5.0BS</text>
<text x="39.8" y="27.8">IN</text>
<text x="42.5" y="28.8" transform="rotate(-90 42.5 28.8)">GND</text>
<text x="42.6" y="27.8">OUT</text>
<text x="45.5" y="27.4">3</text>
<text x="48.5" y="24.5">ADAP_5V</text>
<text x="54.9" y="26.3">D21</text>
<text x="54.9" y="29.1">SS14</text>
<text x="81.4" y="29.1">SW SLIDE-SPST</text>
<text x="83.2" y="26.3">SW23</text>
<text x="20.2" y="31.8">CONN JACK PWR</text>
<text x="42.1" y="30.4" transform="rotate(-90 42.1 30.4)">2</text>
<text x="50.6" y="30.9">+</text>
<text x="52.1" y="30.9">C54</text>
<text x="52.1" y="31.7">10uF</text>
<text x="65.8" y="33.7">C55</text>
<text x="65.8" y="34.5">0.1uF</text>
<text x="70.7" y="32.7">+</text>
<text x="72.2" y="32.7">C56</text>
<text x="72.2" y="33.6">100u/16V</text>
<text x="78" y="32.7">+</text>
<text x="79.5" y="32.7">C57</text>
<text x="79.5" y="33.6">100u/16V</text>
<text x="42.8" y="39.3">1</text>
<text x="44.4" y="38.2">L2</text>
<text x="44.4" y="40.5">BEAD</text>
<text x="48.2" y="39.3">2</text>
<text x="48.5" y="36.4">USB 5V</text>
<text x="54.9" y="38.2">D22</text>
<text x="54.9" y="41">SS14</text>
<text x="153.7" y="37.3">3.3V</text>
<text x="233.2" y="38.2">3.3V</text>
<text x="25.5" y="47.5">2</text>
<text x="26.6" y="46.3">U16 USB TYPE_B</text>
<text x="27" y="47.9">D+</text>
<text x="30.2" y="47.9">VBUS</text>
<text x="33.6" y="47.5">1</text>
<text x="42.8" y="43.9">1</text>
<text x="44.4" y="42.8">L3</text>
<text x="44.4" y="45.1">BEAD</text>
<text x="48.2" y="43.9">2</text>
<text x="52.1" y="47.4">C21</text>
<text x="232.3" y="47.8" transform="rotate(-90 232.3 47.8)">4</text>
<text x="233.2" y="47.8" transform="rotate(-90 233.2 47.8)">3</text>
<text x="234.1" y="47.8" transform="rotate(-90 234.1 47.8)">2</text>
<text x="235" y="47.8" transform="rotate(-90 235 47.8)">1</text>
<text x="25.5" y="48.5">3</text>
<text x="27" y="48.8">D-</text>
<text x="28.4" y="52.3" transform="rotate(-90 28.4 52.3)">5</text>
<text x="28.8" y="50.7" transform="rotate(-90 28.8 50.7)">GND</text>
<text x="29.3" y="52.3" transform="rotate(-90 29.3 52.3)">6</text>
<text x="29.7" y="50.7" transform="rotate(-90 29.7 50.7)">GND</text>
<text x="30.6" y="48.8">GND</text>
<text x="33.6" y="48.5">4</text>
<text x="52.1" y="48.2">0.1uF</text>
<text x="152.7" y="49.7" transform="rotate(-90 152.7 49.7)">4</text>
<text x="153.7" y="49.7" transform="rotate(-90 153.7 49.7)">3</text>
<text x="154.6" y="49.7" transform="rotate(-90 154.6 49.7)">2</text>
<text x="155.5" y="49.7" transform="rotate(-90 155.5 49.7)">1</text>
<text x="156.9" y="51">RN12</text>
<text x="157.3" y="52.5">10K</text>
<text x="232.3" y="53.2" transform="rotate(-90 232.3 53.2)">5</text>
<text x="233.2" y="53.2" transform="rotate(-90 233.2 53.2)">6</text>
<text x="234.1" y="53.2" transform="rotate(-90 234.1 53.2)">7</text>
<text x="235" y="53.2" transform="rotate(-90 235 53.2)">8</text>
<text x="236.4" y="49.2">RN14</text>
<text x="236.9" y="50.7">10K</text>
<text x="257.9" y="52.9">3.3V</text>
<text x="152.7" y="55.1" transform="rotate(-90 152.7 55.1)">5</text>
<text x="153.7" y="55.1" transform="rotate(-90 153.7 55.1)">6</text>
<text x="154.6" y="55.1" transform="rotate(-90 154.6 55.1)">7</text>
<text x="155.5" y="55.1" transform="rotate(-90 155.5 55.1)">8</text>
<text x="178.3" y="54.7">3.3V</text>
<text x="254.2" y="60">U13</text>
<text x="41.2" y="62.9">USB 5V</text>
<text x="138.8" y="63.1">1</text>
<text x="138.8" y="64">2</text>
<text x="138.8" y="64.9">3</text>
<text x="138.8" y="65.8">4</text>
<text x="140.9" y="62">RN13</text>
<text x="144.2" y="63.1">8</text>
<text x="144.2" y="64">7</text>
<text x="144.2" y="64.9">6</text>
<text x="144.2" y="65.8">5</text>
<text x="166.6" y="63.8">KEY_INP_02</text>
<text x="166.6" y="65.7">KEY_INP_14</text>
<text x="170.8" y="63.1">1</text>
<text x="170.8" y="64.9">3</text>
<text x="172.4" y="63.5">1A</text>
<text x="172.4" y="64.4">1Y</text>
<text x="172.4" y="65.3">2A</text>
<text x="174.3" y="63.5">VCC</text>
<text x="174.7" y="61.8">U12</text>
<text x="175" y="65.3">6Y</text>
<text x="175" y="64.4">6A</text>
<text x="177.2" y="65.8">11</text>
<text x="177.2" y="64.9">12</text>
<text x="177.2" y="64">13</text>
<text x="177.2" y="63.1">14</text>
<text x="218.4" y="61.3">1</text>
<text x="218.4" y="62.2">2</text>
<text x="218.4" y="63.1">3</text>
<text x="218.4" y="64">4</text>
<text x="220.4" y="60.2">RN15</text>
<text x="220.4" y="65.7">100</text>
<text x="223.8" y="61.3">8</text>
<text x="223.8" y="62.2">7</text>
<text x="223.8" y="63.1">6</text>
<text x="223.8" y="64">5</text>
<text x="246.2" y="62">KEY_INP_42</text>
<text x="246.2" y="63.8">KEY_INP_54</text>
<text x="246.2" y="65.7">KEY_INP_66</text>
<text x="250.4" y="61.3">1</text>
<text x="250.4" y="63.1">3</text>
<text x="250.4" y="64.9">5</text>
<text x="252" y="61.6">1A</text>
<text x="252" y="62.6">1Y</text>
<text x="252" y="63.5">2A</text>
<text x="252" y="64.4">2Y</text>
<text x="252" y="65.3">3A</text>
<text x="253.8" y="61.6">VCC</text>
<text x="254.6" y="64.4">5A</text>
<text x="254.6" y="63.5">6Y</text>
<text x="254.6" y="62.6">6A</text>
<text x="254.6" y="65.3">5Y</text>
<text x="256.7" y="65.8">9</text>
<text x="256.7" y="64">11</text>
<text x="256.7" y="63.1">12</text>
<text x="256.7" y="62.2">13</text>
<text x="256.7" y="64.9">10</text>
<text x="256.7" y="61.3">14</text>
<text x="37.5" y="68.4">C19</text>
<text x="37.5" y="69.3">0.1U</text>
<text x="43.3" y="67.5">+ C17</text>
<text x="43.9" y="69.3">100U/16V</text>
<text x="49.7" y="67.5">+</text>
<text x="51.2" y="67.5">C18</text>
<text x="51.2" y="68.3">100U/16V</text>
<text x="107" y="71.8">SW17</text>
<text x="117.1" y="71.8">SW16</text>
<text x="124.4" y="71.8">SW15</text>
<text x="132.6" y="71.8">SW14</text>
<text x="140.9" y="67.5">100</text>
<text x="166.6" y="67.5">KEY_INP_26</text>
<text x="170.8" y="66.7">5</text>
<text x="170.8" y="68.6">7</text>
<text x="172.4" y="66.2">2Y</text>
<text x="172.4" y="67.1">3A</text>
<text x="172.4" y="68">3Y</text>
<text x="172.4" y="69">GND</text>
<text x="172.9" y="70.2">74HC14</text>
<text x="175" y="68">4A</text>
<text x="175" y="66.2">5A</text>
<text x="175" y="67.1">5Y</text>
<text x="175" y="69">4Y</text>
<text x="177.2" y="67.7">9</text>
<text x="177.2" y="66.7">10</text>
<text x="177.2" y="68.6">8KEY_INP_3</text>
<text x="186.4" y="71.3">2</text>
<text x="187.5" y="70">SW13</text>
<text x="190" y="71.3">1</text>
<text x="193.7" y="71.3">2</text>
<text x="194.8" y="70">SW12</text>
<text x="197.3" y="71.3">1</text>
<text x="202.8" y="71.3">2</text>
<text x="204" y="70">SW11</text>
<text x="206.4" y="71.3">1</text>
<text x="210.2" y="71.3">2</text>
<text x="211.3" y="70">SW10</text>
<text x="213.7" y="71.3">1</text>
<text x="250.4" y="66.7">7</text>
<text x="252" y="66.2">3Y</text>
<text x="252" y="67.1">GND</text>
<text x="252.4" y="68.4">74HC14</text>
<text x="254.6" y="66.2">4A</text>
<text x="254.6" y="67.1">4Y</text>
<text x="256.7" y="66.7">8</text>
<text x="258.1" y="66.6">KEY_INP_7</text>
<text x="105.9" y="73.1">2</text>
<text x="105.9" y="77.7">3</text>
<text x="109.5" y="73.1">1</text>
<text x="109.5" y="77.7">4</text>
<text x="116" y="73.1">2</text>
<text x="116" y="77.7">3</text>
<text x="119.6" y="73.1">1</text>
<text x="119.6" y="77.7">4</text>
<text x="123.3" y="73.1">2</text>
<text x="123.3" y="77.7">3</text>
<text x="126.9" y="73.1">1</text>
<text x="126.9" y="77.7">4</text>
<text x="131.5" y="73.1">2</text>
<text x="131.5" y="77.7">3</text>
<text x="135.1" y="73.1">1</text>
<text x="135.1" y="77.7">4</text>
<text x="157.6" y="73.9">+ C29</text>
<text x="158.2" y="75.7">10U</text>
<text x="161.2" y="73.9">+ C30</text>
<text x="161.9" y="75.7">10U</text>
<text x="164.9" y="73.9">+ C31</text>
<text x="165.5" y="75.7">10U</text>
<text x="167.6" y="73.9">+ C32</text>
<text x="168.3" y="75.7">10U</text>
<text x="186.4" y="75.9">3</text>
<text x="190" y="75.9">4</text>
<text x="193.7" y="75.9">3</text>
<text x="197.3" y="75.9">4</text>
<text x="202.8" y="75.9">3</text>
<text x="206.4" y="75.9">4</text>
<text x="210.2" y="75.9">3</text>
<text x="213.7" y="75.9">4</text>
<text x="237.1" y="72.1">+ C33</text>
<text x="237.8" y="73.9">10U</text>
<text x="240.8" y="72.1">+ C34</text>
<text x="241.4" y="73.9">10U</text>
<text x="244.5" y="72.1">+ C35</text>
<text x="245.1" y="73.9">10U</text>
<text x="247.2" y="72.1">+ C36</text>
<text x="247.8" y="73.9">10U</text>
<text x="102.5" y="80.3">SW PUSHBUTTON-SPST-2</text>
<text x="112.5" y="81.2">SW PUSHBUTTON-SPST-2</text>
<text x="120.7" y="80.3">SW PUSHBUTTON-SPST-2</text>
<text x="129" y="81.2">SW PUSHBUTTON-SPST-2</text>
<text x="180.2" y="78.5">SW PUSHBUTTON-SPST-2</text>
<text x="190.2" y="79.4">SW PUSHBUTTON-SPST-2</text>
<text x="200.3" y="78.5">SW PUSHBUTTON-SPST-2</text>
<text x="210.4" y="79.4">SW PUSHBUTTON-SPST-2</text>
<text x="24.7" y="87.6">5V</text>
<text x="33" y="89.2">U8</text>
<text x="34.8" y="89.4">MIC39100-3.3BS</text>
<text x="42.1" y="86.7">CHECK_3V</text>
<text x="56.7" y="86.7">3.3V</text>
<text x="31.9" y="91.4">1</text>
<text x="33.4" y="91.8">IN</text>
<text x="35.7" y="94.4" transform="rotate(-90 35.7 94.4)">2</text>
<text x="36.1" y="92.8" transform="rotate(-90 36.1 92.8)">GND</text>
<text x="36.2" y="91.8">OUT</text>
<text x="39.1" y="91.4">3</text>
<text x="58.6" y="95.8">R9</text>
<text x="235" y="94.9">3.3V</text>
<text x="44.2" y="97.7">+</text>
<text x="45.7" y="97.7">C20</text>
<text x="45.7" y="98.5">10uF</text>
<text x="58.6" y="96.7">470</text>
<text x="59" y="100.4">D19</text>
<text x="59.5" y="101.9">LED56/TO</text>
<text x="156.4" y="96.7">3.3V</text>
<text x="155.5" y="106.3" transform="rotate(-90 155.5 106.3)">4</text>
<text x="156.4" y="106.3" transform="rotate(-90 156.4 106.3)">3</text>
<text x="157.3" y="106.3" transform="rotate(-90 157.3 106.3)">2</text>
<text x="158.2" y="106.3" transform="rotate(-90 158.2 106.3)">1</text>
<text x="159.6" y="107.7">RN16</text>
<text x="234.1" y="104.5" transform="rotate(-90 234.1 104.5)">4</text>
<text x="235" y="104.5" transform="rotate(-90 235 104.5)">3</text>
<text x="235.9" y="104.5" transform="rotate(-90 235.9 104.5)">2</text>
<text x="236.9" y="104.5" transform="rotate(-90 236.9 104.5)">1</text>
<text x="238.2" y="105.9">RN18</text>
<text x="238.7" y="107.4">10K</text>
<text x="155.5" y="111.7" transform="rotate(-90 155.5 111.7)">5</text>
<text x="156.4" y="111.7" transform="rotate(-90 156.4 111.7)">6</text>
<text x="157.3" y="111.7" transform="rotate(-90 157.3 111.7)">7</text>
<text x="158.2" y="111.7" transform="rotate(-90 158.2 111.7)">8</text>
<text x="160.1" y="109.2">10K</text>
<text x="181.1" y="111.4">3.3V</text>
<text x="234.1" y="109.9" transform="rotate(-90 234.1 109.9)">5</text>
<text x="235" y="109.9" transform="rotate(-90 235 109.9)">6</text>
<text x="235.9" y="109.9" transform="rotate(-90 235.9 109.9)">7</text>
<text x="236.9" y="109.9" transform="rotate(-90 236.9 109.9)">8</text>
<text x="259.7" y="109.6">3.3V</text>
<text x="141.6" y="119.8">1</text>
<text x="143.6" y="118.7">RN17</text>
<text x="147" y="119.8">8</text>
<text x="173.6" y="119.8">1</text>
<text x="177.4" y="118.5">U14</text>
<text x="179.9" y="119.8">14</text>
<text x="222" y="118">1</text>
<text x="222" y="118.9">2</text>
<text x="222" y="119.8">3</text>
<text x="224.1" y="116.9">RN19</text>
<text x="227.5" y="118">8</text>
<text x="227.5" y="118.9">7</text>
<text x="227.5" y="119.8">6</text>
<text x="247.1" y="118.7">KEY_INP_12</text>
<text x="252.2" y="118">1</text>
<text x="252.2" y="118.9">2</text>
<text x="252.2" y="119.8">3</text>
<text x="253.8" y="118.3">1A</text>
<text x="253.8" y="119.2">1Y</text>
<text x="255.7" y="118.3">VCC</text>
<text x="256.1" y="116.7">U15</text>
<text x="256.4" y="119.2">6A</text>
<text x="258.5" y="118">14</text>
<text x="258.5" y="119.8">12</text>
<text x="258.5" y="118.9">13</text>
<text x="25.6" y="121.4">5V</text>
<text x="33.9" y="124.9">U10 MIC39100-1.8BS</text>
<text x="43.9" y="121.4">CHECK_1.8V</text>
<text x="51.2" y="121.4">1.8V</text>
<text x="60.4" y="121.4">5V</text>
<text x="68.6" y="124.9">U11 MIC37100-1.5BS</text>
<text x="78.7" y="121.4">CHECK_1.5V</text>
<text x="86" y="121.4">1.5V</text>
<text x="141.6" y="120.7">2</text>
<text x="141.6" y="121.6">3</text>
<text x="141.6" y="122.5">4</text>
<text x="143.6" y="124.2">100</text>
<text x="147" y="120.7">7</text>
<text x="147" y="121.6">6</text>
<text x="147" y="122.5">5</text>
<text x="168.5" y="120.5">KEY_INP_8</text>
<text x="168.5" y="122.3">KEY_INP_9</text>
<text x="168.5" y="124.2">KEY_INP_10</text>
<text x="173.6" y="120.7">2</text>
<text x="173.6" y="121.6">3</text>
<text x="173.6" y="122.5">4</text>
<text x="173.6" y="123.4">5</text>
<text x="173.6" y="124.4">6</text>
<text x="173.6" y="125.3">7</text>
<text x="175.1" y="120.2">1A</text>
<text x="175.1" y="121.1">1Y</text>
<text x="175.1" y="122">2A</text>
<text x="175.1" y="122.9">2Y</text>
<text x="175.1" y="123.8">3A</text>
<text x="175.1" y="124.7">3Y</text>
<text x="175.1" y="125.6">GND</text>
<text x="177" y="120.2">VCC</text>
<text x="177.8" y="124.7">4A</text>
<text x="177.8" y="122.9">5A</text>
<text x="177.8" y="122">6Y</text>
<text x="177.8" y="121.1">6A</text>
<text x="177.8" y="123.8">5Y</text>
<text x="177.8" y="125.6">4Y</text>
<text x="179.9" y="124.4">9</text>
<text x="179.9" y="122.5">11</text>
<text x="179.9" y="121.6">12</text>
<text x="179.9" y="120.7">13</text>
<text x="179.9" y="123.4">10</text>
<text x="179.9" y="125.3">8</text>
<text x="182.2" y="125.1">KEY_INP_11</text>
<text x="222" y="120.7">4</text>
<text x="224.1" y="122.4">100</text>
<text x="227.5" y="120.7">5</text>
<text x="247.1" y="122.3">KEY_INP_14</text>
<text x="247.1" y="120.5">KEY_INP_13</text>
<text x="252.2" y="120.7">4</text>
<text x="252.2" y="121.6">5</text>
<text x="252.2" y="122.5">6</text>
<text x="252.2" y="123.4">7</text>
<text x="253.8" y="120.2">2A</text>
<text x="253.8" y="121.1">2Y</text>
<text x="253.8" y="122">3A</text>
<text x="253.8" y="122.9">3Y</text>
<text x="253.8" y="123.8">GND</text>
<text x="254.2" y="125.1">74HC14</text>
<text x="256.4" y="122.9">4A</text>
<text x="256.4" y="121.1">5A</text>
<text x="256.4" y="120.2">6Y</text>
<text x="256.4" y="122">5Y</text>
<text x="256.4" y="123.8">4Y</text>
<text x="258.5" y="122.5">9</text>
<text x="258.5" y="120.7">11</text>
<text x="258.5" y="121.6">10</text>
<text x="258.5" y="123.4">8</text>
<text x="259.9" y="123.3">KEY_INP_15</text>
<text x="32.8" y="127.1">1</text>
<text x="34.3" y="127.5">IN</text>
<text x="36.6" y="130" transform="rotate(-90 36.6 130)">2</text>
<text x="37" y="128.5" transform="rotate(-90 37 128.5)">GND</text>
<text x="37.1" y="127.5">OUT</text>
<text x="40" y="127.1">3</text>
<text x="46" y="131.5">+</text>
<text x="47.5" y="131.5">C28</text>
<text x="67.5" y="127.1">1</text>
<text x="69.1" y="127.5">IN</text>
<text x="71.4" y="130" transform="rotate(-90 71.4 130)">2</text>
<text x="71.7" y="128.5" transform="rotate(-90 71.7 128.5)">GND</text>
<text x="71.9" y="127.5">OUT</text>
<text x="74.7" y="127.1">3</text>
<text x="80.8" y="131.5">+</text>
<text x="82.2" y="131.5">C45</text>
<text x="103.2" y="129.8">2</text>
<text x="104.3" y="128.5">SW1</text>
<text x="106.8" y="129.8">1</text>
<text x="113.2" y="129.8">2</text>
<text x="114.3" y="128.5">SW2</text>
<text x="116.8" y="129.8">1</text>
<text x="122.4" y="129.8">2</text>
<text x="123.5" y="128.5">SW4</text>
<text x="126" y="129.8">1</text>
<text x="133.4" y="129.8">2</text>
<text x="134.5" y="128.5">SW5</text>
<text x="136.9" y="129.8">1</text>
<text x="160.3" y="131.5">+ C37</text>
<text x="164" y="131.5">+ C38</text>
<text x="167.6" y="131.5">+ C39</text>
<text x="170.4" y="131.5">+ C40</text>
<text x="175.6" y="126.9">74HC14</text>
<text x="194.6" y="128">2</text>
<text x="195.7" y="126.7">SW6</text>
<text x="198.2" y="128">1</text>
<text x="201" y="128">2</text>
<text x="202.1" y="126.7">SW7</text>
<text x="204.6" y="128">1</text>
<text x="210.2" y="128">2</text>
<text x="211.3" y="126.7">SW8</text>
<text x="213.7" y="128">1</text>
<text x="216.6" y="128">2</text>
<text x="217.7" y="126.7">SW9</text>
<text x="220.1" y="128">1</text>
<text x="239" y="128.8">+ C41</text>
<text x="239.6" y="130.6">10U</text>
<text x="242.6" y="128.8">+ C42</text>
<text x="243.3" y="130.6">10U</text>
<text x="246.3" y="128.8">+ C43</text>
<text x="246.9" y="130.6">10U</text>
<text x="249" y="128.8">+ C44</text>
<text x="249.7" y="130.6">10U</text>
<text x="47.5" y="132.3">10uF</text>
<text x="82.2" y="132.3">10uF</text>
<text x="99.7" y="137">SW PUSHBUTTON-SPST-2</text>
<text x="103.2" y="134.4">3</text>
<text x="106.8" y="134.4">4</text>
<text x="109.8" y="137.9">SW PUSHBUTTON-SPST-2</text>
<text x="113.2" y="134.4">3</text>
<text x="116.8" y="134.4">4</text>
<text x="119.8" y="137">SW PUSHBUTTON-SPST-2</text>
<text x="122.4" y="134.4">3</text>
<text x="126" y="134.4">4</text>
<text x="129.9" y="137.9">SW PUSHBUTTON-SPST-2</text>
<text x="133.4" y="134.4">3</text>
<text x="136.9" y="134.4">4</text>
<text x="161" y="133.3">10U</text>
<text x="164.6" y="133.3">10U</text>
<text x="168.3" y="133.3">10U</text>
<text x="171" y="133.3">10U</text>
<text x="188.4" y="135.2">SW PUSHBUTTON-SPST-2</text>
<text x="194.6" y="132.6">3</text>
<text x="198.2" y="132.6">4</text>
<text x="198.5" y="136.1">SW PUSHBUTTON-SPST-2</text>
<text x="201" y="132.6">3</text>
<text x="204.6" y="132.6">4</text>
<text x="208.5" y="135.2">SW PUSHBUTTON-SPST-2</text>
<text x="210.2" y="132.6">3</text>
<text x="213.7" y="132.6">4</text>
<text x="216.6" y="132.6">3</text>
<text x="218.6" y="136.1">SW PUSHBUTTON-SPST-2</text>
<text x="220.1" y="132.6">4</text>
<text x="175.8" y="154.3">KEY_INP_1</text>
<text x="175.8" y="153.4">KEY_INP_0</text>
<text x="175.8" y="155.3">KEY_INP_2</text>
<text x="185.8" y="150.2">KEY_INP_[0..15]</text>
<text x="175.8" y="158">KEY_INP_5</text>
<text x="175.8" y="156.2">KEY_INP_3</text>
<text x="175.8" y="161.7">KEY_INP_9</text>
<text x="175.8" y="160.8">KEY_INP_8</text>
<text x="175.8" y="158.9">KEY_INP_6</text>
<text x="175.8" y="157.1">KEY_INP_4</text>
<text x="175.8" y="159.8">KEY_INP_7</text>
<text x="175.8" y="166.2">KEY_INP_14</text>
<text x="175.8" y="164.4">KEY_INP_12</text>
<text x="175.8" y="165.3">KEY_INP_13</text>
<text x="175.8" y="163.5">KEY_INP_11</text>
<text x="175.8" y="167.2">KEY_INP_15</text>
<text x="175.8" y="162.6">KEY_INP_10</text>
<text x="260.6" y="178.1">Title</text>
<text x="264.3" y="179">DigComV32</text>
<text x="260.6" y="180.9">Size</text>
<text x="260.6" y="183.6">Date:</text>
<text x="264.3" y="180.9">Document Number</text>
<text x="265.4" y="183.6">Thursday, January 15, 2009</text>
<text x="278.9" y="183.6">Sheet</text>
<text x="283.5" y="183.6">1</text>
<text x="286.2" y="183.6">of</text>
<text x="289" y="183.6">2</text>
<text x="290.8" y="180.9">Rev</text>
<text x="291.7" y="181.8">V3.2</text>
</g>
<g font-size=".7">
<text x="30.2" y=".7">5</text>
<text x="88.7" y=".7">4</text>
<text x="147.3" y=".7">3</text>
<text x="205.8" y=".7">2</text>
<text x="264.3" y=".7">1</text>
<text x=".3" y="24.4">D</text>
<text x="293.8" y="24.4">D</text>
<text x=".3" y="70.1">C</text>
<text x="293.8" y="70.1">C</text>
<text x=".3" y="115.8">B</text>
<text x="293.8" y="115.8">B</text>
<text x=".3" y="161.5">A</text>
<text x="293.8" y="161.5">A</text>
<text x="30.2" y="184.5">5</text>
<text x="88.7" y="184.5">4</text>
<text x="147.3" y="184.5">3</text>
<text x="205.8" y="184.5">2</text>
<text x="264.3" y="184.5">1</text>
</g>
</svg>
